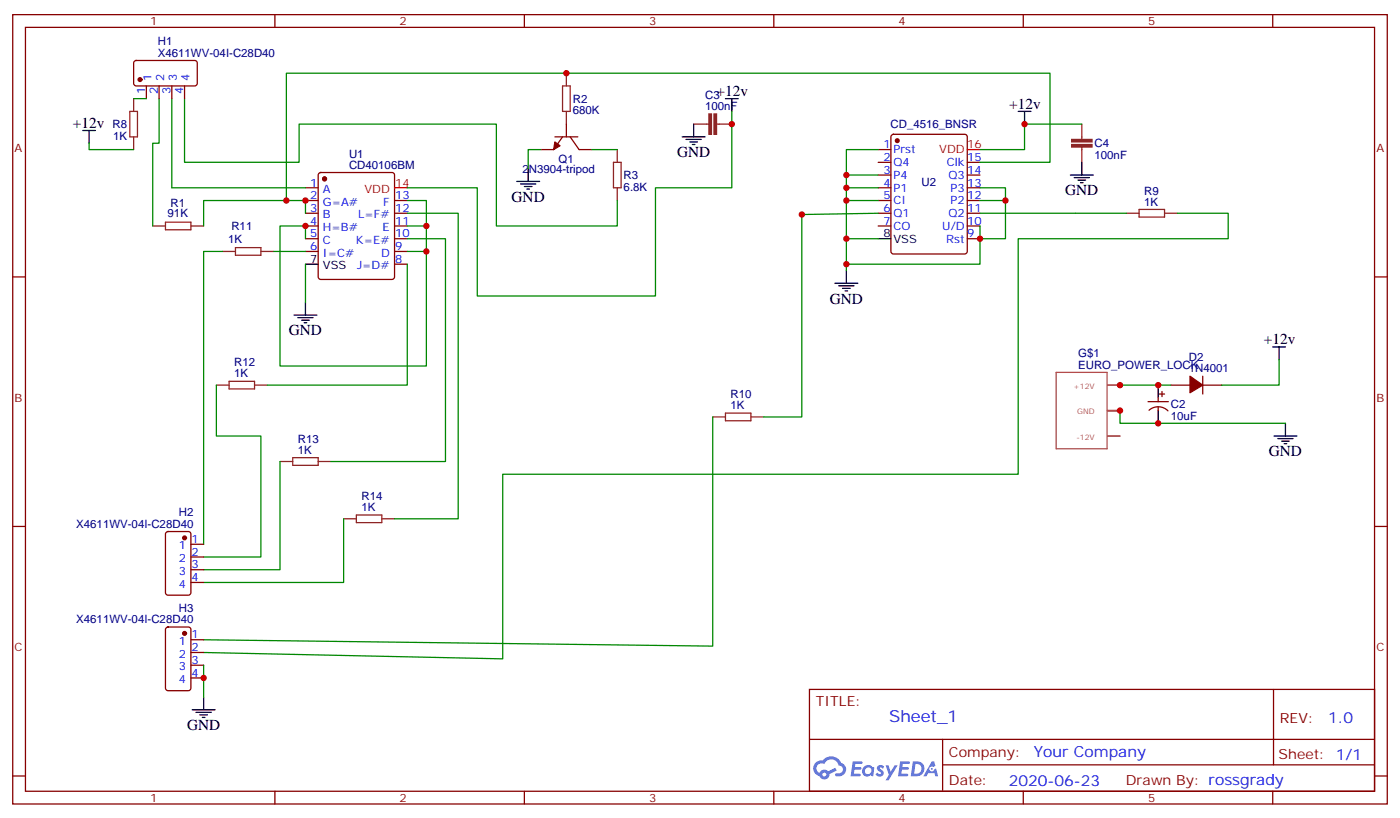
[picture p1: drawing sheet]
<svg xmlns="http://www.w3.org/2000/svg" width="388mm" height="227mm" viewBox="0 0 388 227" stroke-linecap="round" stroke-linejoin="round" font-family="sans-serif">
<g fill="none" stroke="#870000" stroke-width=".35">
<path d="M3.5 4.1h381v218.7h-381zM7.1 7.6h373.9v211.7h-373.9zM76.2 4.1v3.5M145.3 4.1v3.5M214.5 4.1v3.5M283.6 4.1v3.5M352.8 4.1v3.5M3.5 76.7h3.6M381 76.7h3.5M3.5 145.9h3.6M381 145.9h3.5M224.4 191h156.6v28.3h-156.6z"/>
<path d="M353 191.1v20.8M3.5 215h3.6M76.2 219.3v3.5M145.3 219.3v3.5M214.5 219.3v3.5M224.4 204.9h156.5M261.3 211.9h119.6M261.3 204.9v14.1M283.6 219.3v3.5M352.8 219.3v3.5M381 215h3.5"/>
</g>
<g fill="#5487ff">
<path d="M243.4 212.2a1.22 1.22 0 0 1 1.7 .3l-.4 .5a.47 .47 0 0 0-.4-.4 .47 .47 0 0 0-.5 .2l.1 .2a1.23 1.23 0 0 1 .8 1.9 1.44 1.44 0 0 1-2.1-.3l.5-.5 .8 .4a.29 .29 0 0 0 .3-.3 .29 .29 0 0 0-.3-.3 1.04 1.04 0 0 1-.5-1.7z"/>
<path d="M236.4 211h2.3l.3 .1-.1 .5-1.8 .1-.1 .9h1.5l.3 .3-.4 .4h-1.6l-.1 1.1h1.7l.2 .3-.2 .4h-2.6z"/>
<path d="M249.5 211h2.4l.3 .1-.1 .5-1.9 .1-.1 .9h1.5l.4 .3-.4 .4h-1.6l-.2 1.1h1.8l.1 .3-.1 .4h-2.7z"/>
<path d="M258.3 211h.7l.3 1.2-.6 .3a.69 .69 0 0 0-1 .3 .69 .69 0 0 0 .4 1 .69 .69 0 0 0 .9-.6l.5-.3 .5 2.2h-.8l-.2-.9h-1.7l-.5 .9h-.9z"/>
<path d="M245.5 212h.8l.6 1.9 1.1-1.9h.8l-2.5 4.2h-.8l.9-1.5z"/>
<path d="M253 211l-.6 4.1h1.4a2.11 2.11 0 0 0 2.4-2.1 2.11 2.11 0 0 0-2.5-2zM253.8 211.7a1.39 1.39 0 0 1 1.6 1.4 1.39 1.39 0 0 1-1.8 1.3h-.2z"/>
<path d="M239.4 212.6a1.54 1.54 0 0 0-.1 2.1 1.54 1.54 0 0 0 2.1 .2l.6 .2 .3-2.3-.1-.2-.4-.1a1.49 1.49 0 0 0-2.4 .1zM239.6 213.6a.95 .95 0 0 1 1.9 0 .95 .95 0 0 1-1.9 0z"/>
<path d="M226.1 211.3a2.18 2.18 0 0 0 1 3.8 1.44 1.44 0 0 0 1.7 .9 1.44 1.44 0 0 0 1.1-1.5l2-1-.4-.7-1.9 .9a1.47 1.47 0 0 0-2.5 .5 1.39 1.39 0 0 1-.6-2 1.39 1.39 0 0 1 2-.5 2.12 2.12 0 0 1 2.1-1.3 2.12 2.12 0 0 1 1.9 1.7 1.14 1.14 0 0 1 1.1 1.4 1.14 1.14 0 0 1-1.6 .8 .43 .43 0 0 0-.6 .3 .43 .43 0 0 0 .5 .5 1.98 1.98 0 0 0 2.5-1.2 1.98 1.98 0 0 0-1.3-2.5 3.1 3.1 0 0 0-5.2-.7l-.9 .1zM228 214.6a.54 .54 0 0 1 1 0 .54 .54 0 0 1-1 0z"/>
<circle cx="258.3" cy="213.1" r=".26"/>
</g>
<circle cx="90" cy="49.6" r=".53" fill="#870000" stroke="#870000" stroke-width=".35"/>
<g fill="none" stroke="#870000" stroke-width=".35">
<path d="M247.2 37.4l.4-.2h19.8l.7 .4v32.1l-.5 .6-20 .1-.6-.5-.1-32zM84.7 52h3.5M84.7 55.6h3.5M84.7 59.1h3.5M88.4 48l.5-.2h19.8l.5 .2 .2 .5v28.2l-.3 .5-.4 .2h-19.8l-.5-.2-.2-.5v-28.2zM109.4 55.6h3.5M109.4 59.1h3.5M243.4 52h3.5M243.4 55.6h3.5M243.4 59.1h3.5M243.4 41.5h3.5M243.4 45h3.5"/>
<path d="M243.4 48.5h3.5M268.1 52h3.5M268.1 55.6h3.5M268.1 59.1h3.5M268.1 45h3.5M268.1 48.5h3.5M84.7 62.6h3.5M84.7 66.1h3.5M84.7 69.7h3.5M109.4 62.6h3.5M109.4 66.1h3.5M109.4 69.7h3.5"/>
<path d="M109.4 73.2h3.5M243.4 62.6h3.5M268.1 62.6h3.5M268.1 66.1h3.5"/>
</g>
<path d="M84.7 73.2h3.5M243.4 66.1h3.5" fill="none" stroke="#000" stroke-width=".35"/>
<path d="M109.4 52h3.5M268.1 41.5h3.5" fill="none" stroke="#f00" stroke-width=".35"/>
<circle cx="248.7" cy="39" r=".71" fill="#870000"/>
<g fill="none" stroke="#8c2424" stroke-width=".35">
<path d="M36 30.9h2.1v7h-2.1zM37 27.3v3.6M37 37.9v3.6M155.9 23.8h2.1v7.1h-2.1zM157 20.3v3.5M157 30.9v3.5M192.3 34.4h4.2M198.6 34.4h4.2M299.9 34.4v4.2M170 45h2.2v7h-2.2zM171.1 41.5v3.5M171.1 52v3.6"/>
<path d="M299.9 40.7v4.3M312.2 59.1h3.5M315.7 58h7.1v2.1h-7.1zM322.8 59.1h3.5M42.3 62.6h3.6M45.9 61.6h7v2.1h-7zM52.9 62.6h3.5M61.7 69.7h3.6M65.3 68.6h7v2.1h-7zM72.3 69.7h3.5M60 106.7h3.5M63.5 105.7h7.1v2.1h-7.1z"/>
<path d="M70.6 106.7h3.5M197.6 115.5h3.5M201.1 114.5h7v2.1h-7zM208.1 115.5h3.6M77.6 127.9h3.5M81.1 126.8h7.1v2.1h-7.1zM88.2 127.9h3.5M95.2 143.8h3.6M98.8 142.7h7v2.1h-7zM105.8 143.8h3.6"/>
</g>
<g fill="none" stroke="#870000" stroke-width=".35">
<path d="M37.3 17l.4-.2h16.5l.5 .7-.1 5.9-.6 .4-16.5-.1-.5-.6v-5.6zM40.6 23.8v3.5M44.1 23.8v3.5M47.6 23.8v3.5M51.2 23.8v3.5M153.8 37.9h6.4M155.9 37.9l-2.4 3.6h-3.6M157 34.4v3.5M158 37.9l2.5 3.6h3.5M318.2 111.3h5.6M318.5 113.7a3.8 3.8 0 0 1 5.2 .1M321 110.2v1.1"/>
<path d="M321 112.7v1.1M321.4 109.2h1.4M322.1 108.5v1.4M324.6 106.7h5.2M333.4 106.7h5.3M333.4 104.2v5M46.1 147.5l.5-.2h5.6l.7 .4v16.5l-.4 .7h-5.9l-.7-.4v-16.5zM52.9 150.8h3.5M52.9 154.3h3.5M52.9 157.9h3.5M46.1 173.9l.5-.2h5.6l.7 .5v16.5l-.4 .6-5.9 .1-.7-.5v-16.5zM52.9 161.4h3.5"/>
<path d="M52.9 177.3h3.5M52.9 180.8h3.5M52.9 184.3h3.5M52.9 187.9h3.5"/>
</g>
<g fill="#870000" stroke="#870000" stroke-width=".35">
<path d="M329.8 104.2l3.6 2.5-3.6 2.1z"/>
<path d="M153.8 39.3l1.4 1.1-1.7 1.1z"/>
<circle cx="38.8" cy="22" r=".53"/>
<circle cx="51.2" cy="149" r=".53"/>
<circle cx="51.2" cy="175.5" r=".53"/>
</g>
<g fill="none" stroke="#000" stroke-width=".35">
<path d="M22.9 36.2h3.6M24.7 36.2v3.5M189.1 37.9h6.3M190.1 38.6h4.3M191.2 39.3h2.1M192.3 34.4v3.5M201.1 27.3h3.5M202.8 27.3v3.6M282.2 30.9h3.6M284 30.9v3.5M143.2 50.3h6.4M144.3 51h4.2"/>
<path d="M145.3 51.7h2.2M146 52.4h.8M146.4 46.7v3.6M191.9 40h.7M296.7 48.5h6.3M297.7 49.2h4.3M298.8 49.9h2.1M299.5 50.6h.7M299.9 45v3.5M231.4 78.5h6.4M232.5 79.2h4.2M233.5 79.9h2.2"/>
<path d="M234.6 75v3.5M81.5 87.3h6.3M82.5 88h4.3M83.6 88.7h2.1M84.3 89.4h.7M84.7 83.8v3.5M234.2 80.6h.7M352.8 96.1h3.5M354.5 96.1v3.6M321 106.7v3.5M321 113.8v3.5M356.3 117.3v3.5"/>
<path d="M353.1 120.8h6.4M354.2 121.5h4.2M355.2 122.2h2.2M356 122.9h.7M53.3 196.7h6.3M54.3 197.4h4.3M55.4 198.1h2.1M56.1 198.8h.7M56.4 193.1v3.6"/>
</g>
<g fill="#8c2424" stroke="#8c2424" stroke-width=".35">
<path d="M197.9 31.6h.7v5.6h-.7z"/>
<path d="M196.5 31.6h.7v5.6h-.7z"/>
<path d="M297 40h5.7v.7h-5.7z"/>
<path d="M297 38.6h5.7v.7h-5.7z"/>
</g>
<g fill="none" stroke="#008700" stroke-width=".35">
<path d="M24.7 39.7v1.8h12.3M37 27.3h3.6M44.1 27.3v12.4h-1.8v22.9M47.6 27.3v24.7h37.1M51.2 27.3v17.7h31.7v-10.6h54.7v28.2h33.5v-7M202.8 30.9v21.1h-21.1v30h-49.4v-30h-19.4M299.9 34.4h-15.9v7.1h-12.4M84.7 59.1v-3.5h-28.3v7M112.9 55.6h5.3v7M112.9 59.1h14.1v84.7h-17.6M149.9 41.5h-3.5v5.2M164 41.5h7.1"/>
<path d="M222.2 59.1v56.4h-10.5M234.6 52h8.8M234.6 55.6h8.8M234.6 48.5h8.8M243.4 41.5h-8.8v24.6M243.4 59.1l-21.2 .3M271.6 45h19.4v-24.7h-211.6v35.3M271.6 55.6h7.1v10.5h-7.1M271.6 52h7.1v3.6M271.6 59.1h40.6M326.3 59.1h14.1v7h-58.2v65.3h-142.9v51.2l-82.9-1.8M61.7 69.7h-5.3v81.1"/>
<path d="M75.8 69.7h8.9M84.7 66.1v-3.5h-7.1v38.8h40.6v-31.7h-5.3M84.7 73.2v10.6M112.9 62.6h5.3v7.1M112.9 66.1h10.6v61.8h-31.8M112.9 73.2v33.5h-38.8M243.4 66.1h-8.8v8.9M271.6 62.6v10.6h-37M354.5 99.7v7h-15.8M60 106.7v14.1h12.3v33.5h-15.9M197.6 115.5v63.5l-141.2-1.7M310.4 113.8v3.5h45.9"/>
<path d="M310.4 106.7h14.2M77.6 127.9v30h-21.2M95.2 143.8v17.6h-38.8M56.4 184.3v8.8"/>
</g>
<path d="M292.7 103.2h14.2v21.2h-14.2zM307 106.7h3.4M307 113.8h3.4M307 120.8h3.4" fill="none" stroke="#a64a4a" stroke-width=".35"/>
<g fill="#c00">
<circle cx="222.3" cy="59.4" r=".88"/>
<circle cx="234.6" cy="48.5" r=".88"/>
<circle cx="271.6" cy="66.1" r=".88"/>
<circle cx="234.6" cy="73.2" r=".88"/>
<circle cx="234.6" cy="55.6" r=".88"/>
<circle cx="79.4" cy="55.6" r=".88"/>
<circle cx="118.2" cy="62.6" r=".88"/>
<circle cx="84.7" cy="55.6" r=".88"/>
<circle cx="321" cy="106.7" r=".88"/>
<circle cx="321" cy="117.3" r=".88"/>
<circle cx="84.7" cy="62.6" r=".88"/>
<circle cx="118.2" cy="69.7" r=".88"/>
<circle cx="157" cy="20.3" r=".88"/>
<circle cx="234.6" cy="66.1" r=".88"/>
<circle cx="202.8" cy="34.4" r=".88"/>
<circle cx="284" cy="34.4" r=".88"/>
<circle cx="310.4" cy="113.8" r=".88"/>
<circle cx="310.4" cy="106.7" r=".88"/>
<circle cx="234.6" cy="52" r=".88"/>
<circle cx="278.7" cy="55.6" r=".88"/>
<circle cx="56.4" cy="187.9" r=".88"/>
</g>
<text font-size="4.6" fill="#00f" x="246.5" y="200.1">Sheet_1</text>
<g font-size="4.2">
<text x="198.6" y="26.6">+12v</text>
<text x="20.2" y="35.5">+12v</text>
<text x="279.8" y="30.2">+12v</text>
<text x="187.7" y="43.6">GND</text>
<text x="141.8" y="55.9">GND</text>
<text x="295.3" y="54.2">GND</text>
<text x="230" y="84.1">GND</text>
<text x="80.1" y="93">GND</text>
<text x="350.3" y="95.4">+12v</text>
<text x="351.7" y="126.5">GND</text>
<text x="51.9" y="202.3">GND</text>
</g>
<g font-size="4.2" fill="#00f">
<text x="368.2" y="200.3">1.0</text>
<text x="286.5" y="209.9">Your Company</text>
<text x="279.6" y="217.7">2020-06-23</text>
</g>
<g font-size="3.9" fill="#800">
<text x="226.1" y="195.6">TITLE:</text>
<text x="354.8" y="200.3">REV:</text>
<text x="263" y="209.8">Company:</text>
<text x="354.4" y="210.4">Sheet: 1/1</text>
<text x="263" y="217.5">Date:</text>
<text x="312.1" y="217.6">Drawn By: rossgrady</text>
</g>
<g font-size="3.2" fill="#800">
<text x="41.6" y="7.1">1</text>
<text x="110.8" y="7.1">2</text>
<text x="179.9" y="7.1">3</text>
<text x="249.1" y="7.1">4</text>
<text x="318.2" y="7.1">5</text>
<text x="4.1" y="42.2">A</text>
<text x="381.5" y="42.2">A</text>
<text x="4.1" y="111.3">B</text>
<text x="381.5" y="111.3">B</text>
<text x="4.1" y="180.4">C</text>
<text x="381.5" y="180.4">C</text>
<text x="41.6" y="222.2">1</text>
<text x="110.8" y="222.2">2</text>
<text x="179.9" y="222.2">3</text>
<text x="249.1" y="222.2">4</text>
<text x="318.2" y="222.2">5</text>
</g>
<g font-size="3.2" fill="#000080">
<text x="43.8" y="15.7">X4611WV-04I-C28D40</text>
<text x="43.8" y="12.5">H1</text>
<text x="158.8" y="28.5">R2</text>
<text x="195.5" y="27.5">C3</text>
<text x="31.2" y="35.5">R8</text>
<text x="158.7" y="31.6">680K</text>
<text x="195.4" y="30.5">100nF</text>
<text x="246.9" y="35.5">CD_4516_BNSR</text>
<text x="31.4" y="38.7">1K</text>
<text x="303.4" y="40.9">C4</text>
<text x="96.7" y="46.7">CD40106BM</text>
<text x="96.7" y="43.7">U1</text>
<text x="144.8" y="47.9">2N3904-tripod</text>
<text x="154.8" y="45.1">Q1</text>
<text x="303.4" y="43.9">100nF</text>
<text x="172.9" y="52.8">6.8K</text>
<text x="172.9" y="49.7">R3</text>
<text x="255.4" y="51.4">U2</text>
<text x="317.2" y="53.9">R9</text>
<text x="47.3" y="57.4">R1</text>
<text x="317.2" y="57">1K</text>
<text x="46.5" y="60.2">91K</text>
<text x="64.1" y="63.8">R11</text>
<text x="63.3" y="67.3">1K</text>
<text x="64.9" y="101.5">R12</text>
<text x="298.8" y="99">G$1</text>
<text x="329.5" y="100">D2</text>
<text x="64.9" y="104.6">1K</text>
<text x="298.8" y="102.1">EURO_POWER_LOCK</text>
<text x="329.5" y="103.2">1N4001</text>
<text x="202.5" y="113.4">1K</text>
<text x="202.5" y="110.4">R10</text>
<text x="324.6" y="113.1">C2</text>
<text x="324.6" y="116.3">10uF</text>
<text x="82.6" y="125.8">1K</text>
<text x="82.6" y="122.7">R13</text>
<text x="49.6" y="143.1">H2</text>
<text x="100.2" y="141.6">1K</text>
<text x="100.2" y="138.6">R14</text>
<text x="21.1" y="146.2">X4611WV-04I-C28D40</text>
<text x="21.1" y="172.7">X4611WV-04I-C28D40</text>
<text x="49.6" y="169.6">H3</text>
</g>
<g font-size="3.2" fill="#00f">
<text x="42" y="22.5" transform="rotate(-90 42 22.5)">1</text>
<text x="45.5" y="22.5" transform="rotate(-90 45.5 22.5)">2</text>
<text x="49" y="22.5" transform="rotate(-90 49 22.5)">3</text>
<text x="52.6" y="22.5" transform="rotate(-90 52.6 22.5)">4</text>
<text x="40.2" y="26" transform="rotate(-90 40.2 26)">1</text>
<text x="43.7" y="26" transform="rotate(-90 43.7 26)">2</text>
<text x="47.3" y="26" transform="rotate(-90 47.3 26)">3</text>
<text x="50.8" y="26" transform="rotate(-90 50.8 26)">4</text>
<text x="244.9" y="41.1">1</text>
<text x="244.9" y="44.6">2</text>
<text x="247.6" y="42.5">Prst</text>
<text x="247.6" y="46">Q4</text>
<text x="262.4" y="46">Clk</text>
<text x="268.1" y="44.6">15</text>
<text x="86" y="51.7">1</text>
<text x="89.5" y="53.4">A</text>
<text x="244.9" y="48.2">3</text>
<text x="244.9" y="51.7">4</text>
<text x="247.6" y="49.6">P4</text>
<text x="247.6" y="53.1">P1</text>
<text x="262.9" y="49.6">Q3</text>
<text x="263.5" y="53.1">P3</text>
<text x="268.1" y="51.7">13</text>
<text x="268.1" y="48.2">14</text>
<text x="86" y="55.2">2</text>
<text x="86" y="58.7">3</text>
<text x="89.5" y="57">G=A#</text>
<text x="106.2" y="57">F</text>
<text x="109.5" y="58.7">12</text>
<text x="109.5" y="55.2">13</text>
<text x="244.9" y="55.2">5</text>
<text x="244.9" y="58.7">6</text>
<text x="247.6" y="56.6">CI</text>
<text x="263.5" y="56.6">P2</text>
<text x="268.1" y="58.7">11</text>
<text x="268.1" y="55.2">12</text>
<text x="86" y="62.3">4</text>
<text x="86" y="65.8">5</text>
<text x="89.5" y="60.5">B</text>
<text x="89.5" y="64">H=B#</text>
<text x="99.3" y="60.5">L=F#</text>
<text x="106" y="64">E</text>
<text x="109.5" y="65.8">10</text>
<text x="109.5" y="62.3">11</text>
<text x="244.9" y="62.3">7</text>
<text x="247.6" y="60.1">Q1</text>
<text x="247.6" y="63.7">CO</text>
<text x="261.2" y="63.7">U/D</text>
<text x="262.9" y="60.1">Q2</text>
<text x="268.1" y="65.8">9</text>
<text x="268.1" y="62.3">10</text>
<text x="86" y="69.3">6</text>
<text x="89.5" y="67.6">C</text>
<text x="89.5" y="71.1">I=C#</text>
<text x="98.7" y="67.6">K=E#</text>
<text x="105.6" y="71.1">D</text>
<text x="109.5" y="69.3">9</text>
<text x="262.3" y="67.2">Rst</text>
<text x="99" y="74.6">J=D#</text>
<text x="109.5" y="72.8">8</text>
<text x="49.6" y="152.2">1</text>
<text x="49.6" y="155.8">2</text>
<text x="53.1" y="150.5">1</text>
<text x="53.1" y="154">2</text>
<text x="49.6" y="159.3">3</text>
<text x="53.1" y="157.5">3</text>
<text x="53.1" y="161">4</text>
<text x="49.6" y="162.8">4</text>
<text x="49.6" y="178.7">1</text>
<text x="53.1" y="176.9">1</text>
<text x="49.6" y="182.2">2</text>
<text x="49.6" y="185.7">3</text>
<text x="53.1" y="180.4">2</text>
<text x="53.1" y="184">3</text>
<text x="49.6" y="189.3">4</text>
<text x="53.1" y="187.5">4</text>
</g>
<g font-size="3.2" fill="#f00">
<text x="268.1" y="41.1">16</text>
<text x="260.3" y="42.5">VDD</text>
<text x="101" y="53.4">VDD</text>
<text x="109.5" y="51.7">14</text>
</g>
<g font-size="3.2">
<text x="244.9" y="65.8">8</text>
<text x="247.6" y="67.2">VSS</text>
<text x="86" y="72.8">7</text>
<text x="89.5" y="74.6">VSS</text>
</g>
<g font-size="2.1" fill="#a54b4b">
<text x="297.6" y="107.8">+12V</text>
<text x="298.6" y="114.8">GND</text>
<text x="298.4" y="121.9">-12V</text>
</g>
</svg>
